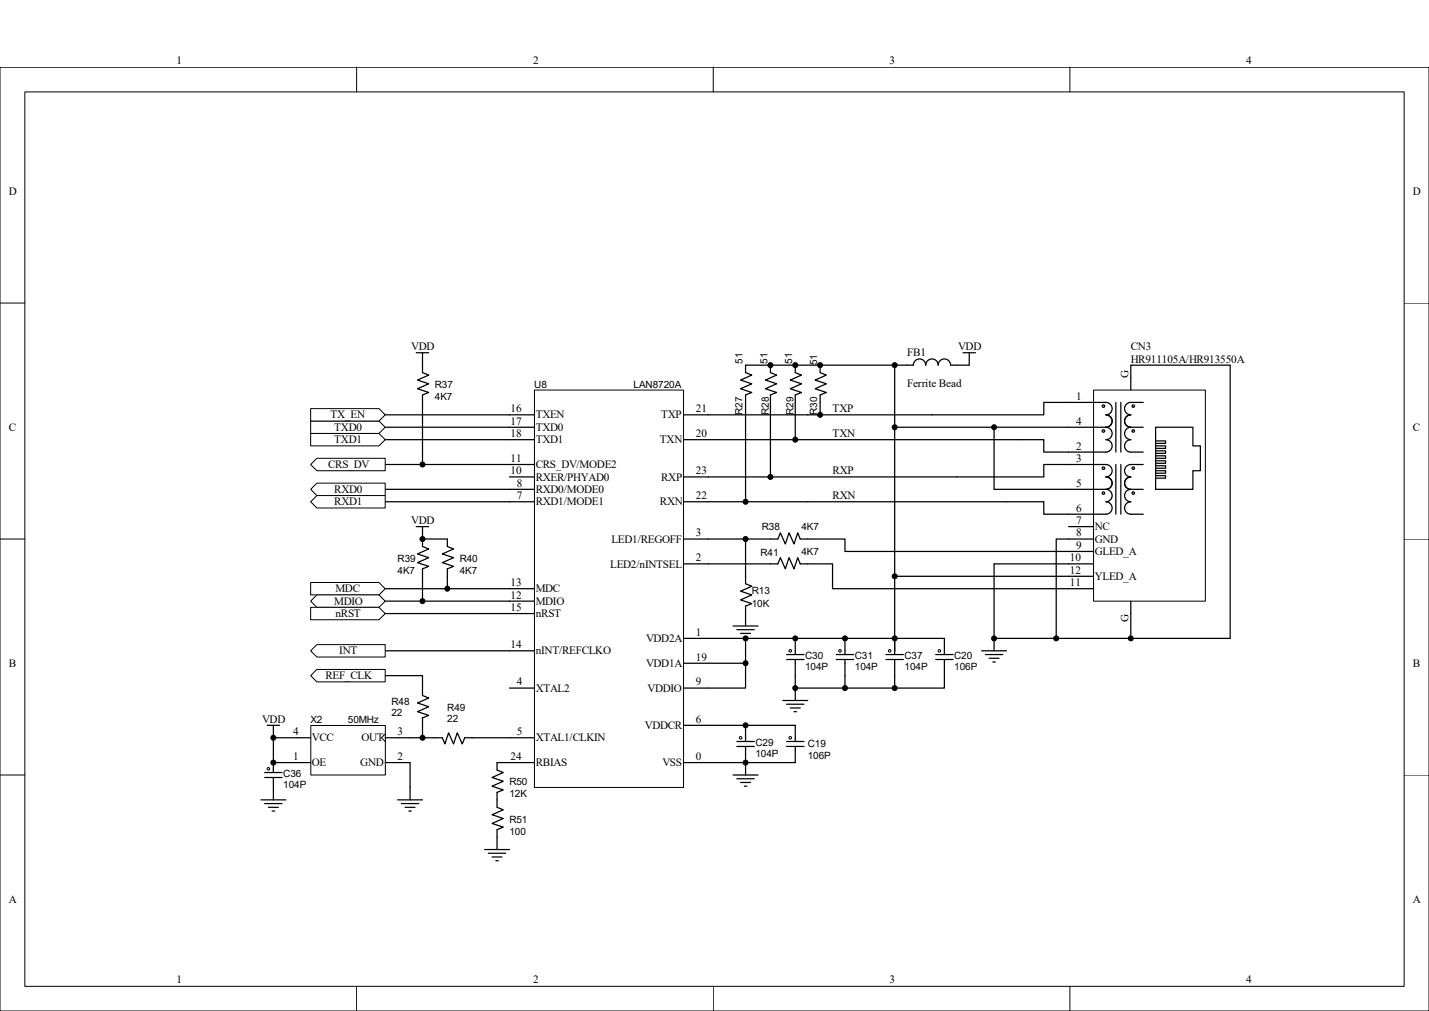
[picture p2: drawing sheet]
<svg xmlns="http://www.w3.org/2000/svg" width="297mm" height="210mm" viewBox="0 0 297 210" stroke-linecap="round" stroke-linejoin="round" font-family="sans-serif">
<g fill="none" stroke="#000" stroke-width=".21">
<path d="M0 14h297v196h-297zM5.2 19.1h286.6v185.8h-286.6zM74.1 13.9v5.2M148.2 13.9v5.2M222.4 13.9v5.2M0 63h5.2M291.8 63h5.2M0 112h5.2M291.8 112h5.2M0 161h5.2M291.8 161h5.2M74.1 204.9v5.1"/>
<path d="M148.2 204.9v5.1M222.4 204.9v5.1"/>
</g>
<path d="M111.1 81.1h31v82.5h-31z" fill="#fff"/>
<path d="M111.1 81h31v82.6h-31z" fill="none" stroke="#000" stroke-width=".21"/>
<g fill="none" stroke="#000" stroke-width=".26">
<path d="M155 75.9h31M200.2 73.3h2.5M201.5 73.3v2.6M105.9 99.1h5.2M105.9 96.5h5.2M105.9 86.2h5.2M105.9 88.8h5.2M105.9 91.3h5.2M142 99.1h5.2M142 86.2h5.2M142 91.3h5.2M105.9 104.2h5.2"/>
<path d="M105.9 101.7h5.2M142 117.1h5.2M142 112h5.2M142 104.2h5.2M80.1 124.9h31M80.1 122.3h31M80.1 127.5h31M105.9 135.2h5.2M142 132.6h5.2M142 137.8h5.2M105.9 142.9h5.2M105.9 153.3h5.2"/>
<path d="M105.9 158.4h5.2M142 142.9h5.2M142 150.7h5.2M142 158.4h5.2M153.2 155.1h3.6M153.2 154h3.6M155 150.7v3.3M155 155.1v5.9M152.4 161h5.1M153.2 161.8h3.6M153.9 162.5h2.1M154.7 163.3h.5"/>
</g>
<circle cx="153.9" cy="153.3" r=".27" fill="#fff" stroke="#000" stroke-width=".21"/>
<path d="M103.3 158.4v1.6l1.3 .5-2.3 1 2.3 .8-2.3 1 2.3 .8-1.3 .5v1.6M163.5 155.1h3.6M163.5 154h3.6M165.3 150.7v3.3M165.3 155.1v3.3" fill="none" stroke="#000" stroke-width=".26"/>
<circle cx="164.3" cy="153.3" r=".27" fill="#fff" stroke="#000" stroke-width=".21"/>
<g fill="none" stroke="#000" stroke-width=".26">
<path d="M80.1 86.2h25.8M80.1 88.8h25.8M80.1 91.3h25.8M80.1 96.5h25.8M147.2 86.2h20.7M147.2 91.3h64.6M147.2 99.1h51.7M155 83.6v20.6M160.1 83.6v15.5M165.3 83.6v7.7M170.5 83.6v2.6M80.1 101.7h25.8"/>
<path d="M80.1 104.2h25.8M147.2 104.2h20.7M147.2 132.6h7.8v10.3h-7.8M147.2 137.8h7.8M163.5 137h3.6M163.5 136h3.6M165.3 132.6v3.4M165.3 137v3.4M147.2 158.4h18.1M147.2 150.7h18.1M162.7 145.5h5.2M163.5 146.3h3.6"/>
<path d="M164.3 147.1h2M165 147.8h.6M165.3 142.9v2.6M100.7 176.5h5.2M101.5 177.2h3.6M102.3 178h2M103 178.8h.6M103.3 173.9v2.6"/>
</g>
<circle cx="164.3" cy="135.2" r=".27" fill="#fff" stroke="#000" stroke-width=".21"/>
<path d="M173.8 137h3.6M173.8 136h3.6M175.6 132.6v3.4M175.6 137v3.4" fill="none" stroke="#000" stroke-width=".26"/>
<circle cx="174.6" cy="135.2" r=".27" fill="#fff" stroke="#000" stroke-width=".21"/>
<path d="M80.1 135.2h25.8M155 132.6h31M194.5 137h3.6M194.5 136h3.6M196.3 132.6v3.4M196.3 137v3.4M103.3 158.4h2.6M165.3 142.9h20.7M103.3 166.2v1.5l1.3 .5-2.3 1.1 2.3 .7-2.3 1.1 2.3 .7-1.3 .5v1.6" fill="none" stroke="#000" stroke-width=".26"/>
<circle cx="195.2" cy="135.2" r=".27" fill="#fff" stroke="#000" stroke-width=".21"/>
<g fill="none" stroke="#000" stroke-width=".26">
<path d="M155 75.9v1.5l1.3 .5-2.4 1 2.4 .8-2.4 1.1 2.4 .7-1.3 .5v1.6M160.1 75.9v1.5l1.3 .5-2.3 1 2.3 .8-2.3 1.1 2.3 .7-1.3 .5v1.6M165.3 75.9v1.5l1.3 .5-2.3 1 2.3 .8-2.3 1.1 2.3 .7-1.3 .5v1.6M170.5 75.9v1.5l1.2 .5-2.3 1 2.3 .8-2.3 1.1 2.3 .7-1.2 .5v1.6M167.9 86.2h25.8M147.2 112h7.8v9.3l1.3 .5-2.4 1 2.4 .8-2.4 1 2.4 .8-1.3 .5v4.1M147.2 117.1h14.5l.5-1.3 1 2.4 .8-2.4 1 2.4 .8-2.4 .5 1.3h1.6M155 112h6.7l.5-1.3 1 2.3 .8-2.3 1 2.3 .8-2.3 .5 1.3h1.6M167.9 104.2h41.3M152.4 130h5.1M153.2 130.8h3.6M153.9 131.6h2.1"/>
<path d="M154.7 132.4h.5M90.4 153.3h1.5l.6 1.2 .7-2.3 1.1 2.3 .7-2.3 1.1 2.3 .5-1.2h9.3M165.3 140.4v2.5M175.6 140.4v2.5M186 140.4v2.5"/>
</g>
<g fill="#fff" stroke="#000" stroke-width=".21">
<path d="M64.6 87.5h14.2l1.3 1.3-1.3 1.2h-14.2z" fill-rule="evenodd"/>
<path d="M64.6 101.7l1.3-1.3h14.2v2.5h-14.2z" fill-rule="evenodd"/>
<path d="M64.6 121h14.2l1.3 1.3-1.3 1.3h-14.2z" fill-rule="evenodd"/>
<path d="M64.6 124.9l1.3-1.3h12.9l1.3 1.3-1.3 1.3h-12.9z" fill-rule="evenodd"/>
<path d="M64.6 126.2h14.2l1.3 1.3-1.3 1.2h-14.2z" fill-rule="evenodd"/>
<path d="M64.6 90h14.2l1.3 1.3-1.3 1.3h-14.2z" fill-rule="evenodd"/>
<path d="M64.6 104.2l1.3-1.3h14.2v2.6h-14.2z" fill-rule="evenodd"/>
<path d="M64.6 135.2l1.3-1.3h14.2v2.6h-14.2z" fill-rule="evenodd"/>
<path d="M64.6 96.5l1.3-1.3h14.2v2.6h-14.2z" fill-rule="evenodd"/>
<path d="M64.6 84.9h14.2l1.3 1.3-1.3 1.3h-14.2z" fill-rule="evenodd"/>
</g>
<path d="M56.8 158.4v2.1M55 161.5h3.6M55 160.5h3.6M56.8 161.5v2.1" fill="none" stroke="#000" stroke-width=".26"/>
<circle cx="55.8" cy="159.7" r=".27" fill="#fff" stroke="#000" stroke-width=".21"/>
<path d="M64.6 150.7h15.5v10.3h-15.5z" fill="#fff"/>
<path d="M64.6 150.7h15.5v10.3h-15.5zM80.1 152.5l-.8 .8 .8 .7" fill="none" stroke="#000" stroke-width=".21"/>
<g fill="none" stroke="#000" stroke-width=".26">
<path d="M86.5 73.3h2.6M87.8 73.3v4.1l1.3 .5-2.3 1 2.3 .8-2.3 1.1 2.3 .7-1.3 .5v14.5M201.5 75.9h-3.9a1.29 1.29 0 0 0-1.3-1.3 1.29 1.29 0 0 0-1.3 1.3 1.29 1.29 0 0 0-1.3-1.3 1.29 1.29 0 0 0-1.3 1.3 1.29 1.29 0 0 0-1.3-1.3 1.29 1.29 0 0 0-1.3 1.3h-3.8v56.7M186 88.8h36.1M86.5 109.4h2.6M87.8 112h5.2v1.5l1.3 .5-2.4 1.1 2.4 .7-2.4 1.1 2.4 .7-1.3 .6v4.1M87.8 109.4v4.1l1.3 .5-2.3 1.1 2.3 .7-2.3 1.1 2.3 .7-1.3 .6v6.7M55.5 150.7h2.6M56.8 153.3v5.1h7.8M56.8 153.3h7.8M56.8 150.7v2.6M80.1 153.3h10.3"/>
<path d="M80.1 158.4h5.1v7.8M54.2 166.2h5.2M55 166.9h3.6M55.8 167.7h2.1M56.6 168.5h.5M56.8 163.6v2.6M82.6 166.2h5.2M83.4 166.9h3.6M84.2 167.7h2.1M85 168.5h.5"/>
</g>
<path d="M227.3 81.1h23.2v43.8h-23.2z" fill="#fff"/>
<path d="M227.3 81h23.2v43.9h-23.2z" fill="none" stroke="#000" stroke-width=".21"/>
<g fill="none" stroke="#000" stroke-width=".26">
<path d="M193.7 86.2h23.2v-2.6h13a1.29 1.29 0 0 1 1.3 1.3 1.29 1.29 0 0 1-1.3 1.3 1.29 1.29 0 0 1 1.3 1.3 1.29 1.29 0 0 1-1.3 1.3M198.9 99.1h18v-2.6h13a1.29 1.29 0 0 1 1.3 1.3 1.29 1.29 0 0 1-1.3 1.3 1.29 1.29 0 0 1 1.3 1.3 1.29 1.29 0 0 1-1.3 1.3M206.6 88.8v12.9h23.3M222.1 88.8h7.8M229.9 88.8a1.29 1.29 0 0 1 1.3 1.2 1.29 1.29 0 0 1-1.3 1.3 1.29 1.29 0 0 1 1.3 1.3 1.29 1.29 0 0 1-1.3 1.3h-13v-2.6h-5.1M231.9 83.6v10.3M231.9 96.5v10.3M233 83.6v10.3M233 96.5v10.3M235 88.8a1.29 1.29 0 0 0-1.3 1.2 1.29 1.29 0 0 0 1.3 1.3 1.29 1.29 0 0 0-1.3 1.3 1.29 1.29 0 0 0 1.3 1.3h2.6M235 81v-5.1h20.7v56.7h-49.1M235 88.8h2.6"/>
<path d="M237.6 96.5h-2.6a1.29 1.29 0 0 0-1.3 1.3 1.29 1.29 0 0 0 1.3 1.3 1.29 1.29 0 0 0-1.3 1.3 1.29 1.29 0 0 0 1.3 1.3M237.6 83.6h-2.6a1.29 1.29 0 0 0-1.3 1.3 1.29 1.29 0 0 0 1.3 1.3 1.29 1.29 0 0 0-1.3 1.3 1.29 1.29 0 0 0 1.3 1.3M240.2 88.8h7.7v3.8h1.6v5.2h-1.6v3.9h-7.7zM240.2 91.6h2.1v.5h-2.1M240.2 92.6h2.1v.5h-2.1M240.2 93.7h2.1v.5h-2.1M240.2 94.7h2.1v.5h-2.1M240.2 95.7h2.1v.5h-2.1M240.2 96.8h2.1v.5h-2.1M240.2 97.8h2.1v.5h-2.1M240.2 98.8h2.1v.5h-2.1M167.9 112h7.7v2.6h51.7"/>
<path d="M167.9 117.1h5.1v5.2h54.3M186 119.7h41.3M222.1 109.4h5.2M227.3 112h-7.8v20.6M227.3 117.1h-20.7v18.1M229.9 101.7a1.29 1.29 0 0 1 1.3 1.2 1.29 1.29 0 0 1-1.3 1.3 1.29 1.29 0 0 1 1.3 1.3 1.29 1.29 0 0 1-1.3 1.3h-13v-2.6h-7.7M235 101.7a1.29 1.29 0 0 0-1.3 1.2 1.29 1.29 0 0 0 1.3 1.3 1.29 1.29 0 0 0-1.3 1.3 1.29 1.29 0 0 0 1.3 1.3h2.6M235 101.7h2.6M186 132.6h10.3M204 135.2h5.2M204.8 136h3.6M205.6 136.7h2.1"/>
<path d="M206.4 137.5h.5M235 124.9v7.7M80.1 140.4h7.7v4.1l1.3 .5-2.3 1 2.3 .8-2.3 1 2.3 .8-1.3 .5v4.2M196.3 140.4v2.5h-10.3"/>
<circle cx="229.3" cy="89.5" r=".26"/>
<circle cx="229.3" cy="97.3" r=".26"/>
<circle cx="229.3" cy="84.4" r=".26"/>
<circle cx="235.5" cy="89.5" r=".26"/>
<circle cx="235.5" cy="97.3" r=".26"/>
<circle cx="235.5" cy="84.4" r=".26"/>
<circle cx="229.3" cy="102.4" r=".26"/>
<circle cx="235.5" cy="102.4" r=".26"/>
</g>
<g fill="#000" stroke="#000" stroke-width=".21">
<circle cx="160.1" cy="75.9" r=".52"/>
<circle cx="165.3" cy="75.9" r=".52"/>
<circle cx="170.5" cy="75.9" r=".52"/>
<circle cx="87.8" cy="96.5" r=".52"/>
<circle cx="160.1" cy="99.1" r=".52"/>
<circle cx="165.3" cy="91.3" r=".52"/>
<circle cx="170.5" cy="86.2" r=".52"/>
<circle cx="186" cy="88.8" r=".52"/>
<circle cx="206.6" cy="88.8" r=".52"/>
<circle cx="87.8" cy="112" r=".52"/>
<circle cx="155" cy="104.2" r=".52"/>
<circle cx="155" cy="112" r=".52"/>
<circle cx="186" cy="119.7" r=".52"/>
<circle cx="87.8" cy="124.9" r=".52"/>
<circle cx="93" cy="122.3" r=".52"/>
<circle cx="155" cy="132.6" r=".52"/>
<circle cx="155" cy="137.8" r=".52"/>
<circle cx="165.3" cy="132.6" r=".52"/>
<circle cx="206.6" cy="132.6" r=".52"/>
<circle cx="56.8" cy="158.4" r=".52"/>
<circle cx="56.8" cy="153.3" r=".52"/>
<circle cx="87.8" cy="153.3" r=".52"/>
<circle cx="155" cy="158.4" r=".52"/>
<circle cx="155" cy="150.7" r=".52"/>
<circle cx="165.3" cy="142.9" r=".52"/>
<circle cx="175.6" cy="142.9" r=".52"/>
<circle cx="186" cy="142.9" r=".52"/>
</g>
<path d="M64.6 140.4l1.3-1.3h14.2v2.5h-14.2z" fill-rule="evenodd" fill="#fff" stroke="#000" stroke-width=".21"/>
<path d="M184.1 137h3.7M184.1 136h3.7M186 132.6v3.4M186 137v3.4" fill="none" stroke="#000" stroke-width=".26"/>
<circle cx="175.6" cy="132.6" r=".52" fill="#000" stroke="#000" stroke-width=".21"/>
<circle cx="184.9" cy="135.2" r=".27" fill="#fff" stroke="#000" stroke-width=".21"/>
<g fill="#000" stroke="#000" stroke-width=".21">
<circle cx="186" cy="75.9" r=".52"/>
<circle cx="186" cy="132.6" r=".52"/>
<circle cx="219.5" cy="132.6" r=".52"/>
<circle cx="235" cy="132.6" r=".52"/>
</g>
<g font-size="2.3">
<text x="36.7" y="13.4">1</text>
<text x="110.8" y="13.4">2</text>
<text x="184.9" y="13.4">3</text>
<text x="259" y="13.4">4</text>
<text x="1.8" y="40.5">D</text>
<text x="293.7" y="40.5">D</text>
<text x="85.5" y="72.7">VDD</text>
<text x="188.6" y="74">FB1</text>
<text x="199.1" y="72.7">VDD</text>
<text x="235" y="72.7">CN3</text>
<text x="235" y="75.3">HR911105A/HR913550A</text>
<text x="188.6" y="80.5">Ferrite Bead</text>
<text x="223.6" y="83.1">1</text>
<text x="234.6" y="78.4" transform="rotate(-90 234.6 78.4)">G</text>
<text x="1.8" y="89.5">C</text>
<text x="68.7" y="86.9">TX_EN</text>
<text x="69.5" y="89.5">TXD0</text>
<text x="106.1" y="85.6">16</text>
<text x="106.1" y="88.2">17</text>
<text x="111.3" y="86.9">TXEN</text>
<text x="111.3" y="89.5">TXD0</text>
<text x="137.4" y="86.9">TXP</text>
<text x="144.7" y="85.6">21</text>
<text x="173.1" y="85.6">TXP</text>
<text x="223.6" y="88.2">4</text>
<text x="293.7" y="89.5">C</text>
<text x="69.5" y="92.1">TXD1</text>
<text x="106.1" y="95.9">11</text>
<text x="106.1" y="90.8">18</text>
<text x="111.3" y="92.1">TXD1</text>
<text x="137.2" y="92.1">TXN</text>
<text x="144.7" y="90.8">20</text>
<text x="173.1" y="90.8">TXN</text>
<text x="223.6" y="93.4">2</text>
<text x="223.6" y="95.9">3</text>
<text x="68.2" y="97.2">CRS_DV</text>
<text x="106.1" y="98.5">10</text>
<text x="107.4" y="101.1">8</text>
<text x="111.3" y="99.8">RXER/PHYAD0</text>
<text x="111.3" y="97.2">CRS_DV/MODE2</text>
<text x="137.4" y="99.8">RXP</text>
<text x="144.7" y="98.5">23</text>
<text x="173.1" y="98.5">RXP</text>
<text x="223.6" y="101.1">5</text>
<text x="69.5" y="102.4">RXD0</text>
<text x="69.5" y="105">RXD1</text>
<text x="107.4" y="103.7">7</text>
<text x="111.3" y="105">RXD1/MODE1</text>
<text x="111.3" y="102.4">RXD0/MODE0</text>
<text x="137.2" y="105">RXN</text>
<text x="144.7" y="103.7">22</text>
<text x="173.1" y="103.7">RXN</text>
<text x="223.6" y="106.3">6</text>
<text x="85.5" y="108.8">VDD</text>
<text x="127.1" y="112.7">LED1/REGOFF</text>
<text x="144.7" y="111.4">3</text>
<text x="223.6" y="108.8">7</text>
<text x="223.6" y="111.4">8</text>
<text x="227.5" y="110.2">NC</text>
<text x="227.5" y="112.7">GND</text>
<text x="126.8" y="117.9">LED2/nINTSEL</text>
<text x="144.7" y="116.6">2</text>
<text x="222.4" y="116.6">10</text>
<text x="222.4" y="119.2">12</text>
<text x="223.6" y="114">9</text>
<text x="227.5" y="115.3">GLED_A</text>
<text x="69.5" y="125.6">MDIO</text>
<text x="69.7" y="123">MDC</text>
<text x="106.1" y="124.3">12</text>
<text x="106.1" y="121.8">13</text>
<text x="111.3" y="125.6">MDIO</text>
<text x="111.3" y="123">MDC</text>
<text x="222.4" y="121.8">11</text>
<text x="227.5" y="120.4">YLED_A</text>
<text x="69.7" y="128.2">nRST</text>
<text x="106.1" y="126.9">15</text>
<text x="111.3" y="128.2">nRST</text>
<text x="234.6" y="129.2" transform="rotate(-90 234.6 129.2)">G</text>
<text x="70.5" y="135.9">INT</text>
<text x="106.1" y="134.7">14</text>
<text x="111.3" y="135.9">nINT/REFCLKO</text>
<text x="134.3" y="133.3">VDD2A</text>
<text x="144.7" y="132.1">1</text>
<text x="144.7" y="137.2">19</text>
<text x="1.8" y="138.5">B</text>
<text x="67.6" y="141.1">REF_CLK</text>
<text x="107.4" y="142.4">4</text>
<text x="111.3" y="143.7">XTAL2</text>
<text x="134.3" y="138.5">VDD1A</text>
<text x="134.6" y="143.7">VDDIO</text>
<text x="144.7" y="142.4">9</text>
<text x="293.7" y="138.5">B</text>
<text x="54.5" y="150.1">VDD</text>
<text x="61" y="152.7">4</text>
<text x="64.8" y="154">VCC</text>
<text x="75.1" y="154">OUT</text>
<text x="82.6" y="152.7">3</text>
<text x="107.4" y="152.7">5</text>
<text x="111.3" y="154">XTAL1/CLKIN</text>
<text x="134" y="151.4">VDDCR</text>
<text x="144.7" y="150.1">6</text>
<text x="61" y="157.9">1</text>
<text x="64.8" y="159.2">OE</text>
<text x="74.9" y="159.2">GND</text>
<text x="82.6" y="157.9">2</text>
<text x="106.1" y="157.9">24</text>
<text x="111.3" y="159.2">RBIAS</text>
<text x="137.7" y="159.2">VSS</text>
<text x="144.7" y="157.9">0</text>
<text x="1.8" y="187.5">A</text>
<text x="293.7" y="187.5">A</text>
<text x="36.7" y="204.3">1</text>
<text x="110.8" y="204.3">2</text>
<text x="184.9" y="204.3">3</text>
<text x="259" y="204.3">4</text>
</g>
<g font-size="2.1">
<text x="154.4" y="75.6" transform="rotate(-90 154.4 75.6)">51</text>
<text x="159.5" y="75.6" transform="rotate(-90 159.5 75.6)">51</text>
<text x="164.7" y="75.6" transform="rotate(-90 164.7 75.6)">51</text>
<text x="169.8" y="75.9" transform="rotate(-90 169.8 75.9)">51</text>
<text x="90.4" y="80.6">R37</text>
<text x="90.4" y="83.2">4K7</text>
<text x="111" y="80.6">U8</text>
<text x="131.7" y="80.6">LAN8720A</text>
<text x="154.4" y="86.2" transform="rotate(-90 154.4 86.2)">R27</text>
<text x="159.8" y="86.2" transform="rotate(-90 159.8 86.2)">R28</text>
<text x="164.9" y="86.2" transform="rotate(-90 164.9 86.2)">R29</text>
<text x="169.8" y="86.2" transform="rotate(-90 169.8 86.2)">R30</text>
<text x="158.3" y="110">R38</text>
<text x="166.6" y="110">4K7</text>
<text x="82.6" y="116.7">R39</text>
<text x="82.6" y="119.3">4K7</text>
<text x="95.5" y="116.7">R40</text>
<text x="95.5" y="119.3">4K7</text>
<text x="158.1" y="115.4">R41</text>
<text x="166.6" y="115.2">4K7</text>
<text x="156.3" y="123.4">R13</text>
<text x="156.3" y="126">10K</text>
<text x="167.3" y="136.9">C30</text>
<text x="177.7" y="136.9">C31</text>
<text x="188" y="136.9">C37</text>
<text x="198.3" y="136.9">C20</text>
<text x="167.3" y="139.1">104P</text>
<text x="177.7" y="139.1">104P</text>
<text x="188" y="139.1">104P</text>
<text x="198.3" y="139.1">106P</text>
<text x="81.4" y="146.4">R48</text>
<text x="81.4" y="148.7">22</text>
<text x="93" y="147.7">R49</text>
<text x="93" y="150">22</text>
<text x="64.6" y="150.2">X2</text>
<text x="72.3" y="150.2">50MHz</text>
<text x="157" y="154.9">C29</text>
<text x="167.9" y="155.2">C19</text>
<text x="58.9" y="161.3">C36</text>
<text x="157" y="157.2">104P</text>
<text x="167.9" y="157.7">106P</text>
<text x="58.9" y="163.7">104P</text>
<text x="105.9" y="163.2">R50</text>
<text x="105.9" y="165.5">12K</text>
<text x="105.9" y="170.9">R51</text>
<text x="105.9" y="173.5">100</text>
</g>
</svg>
